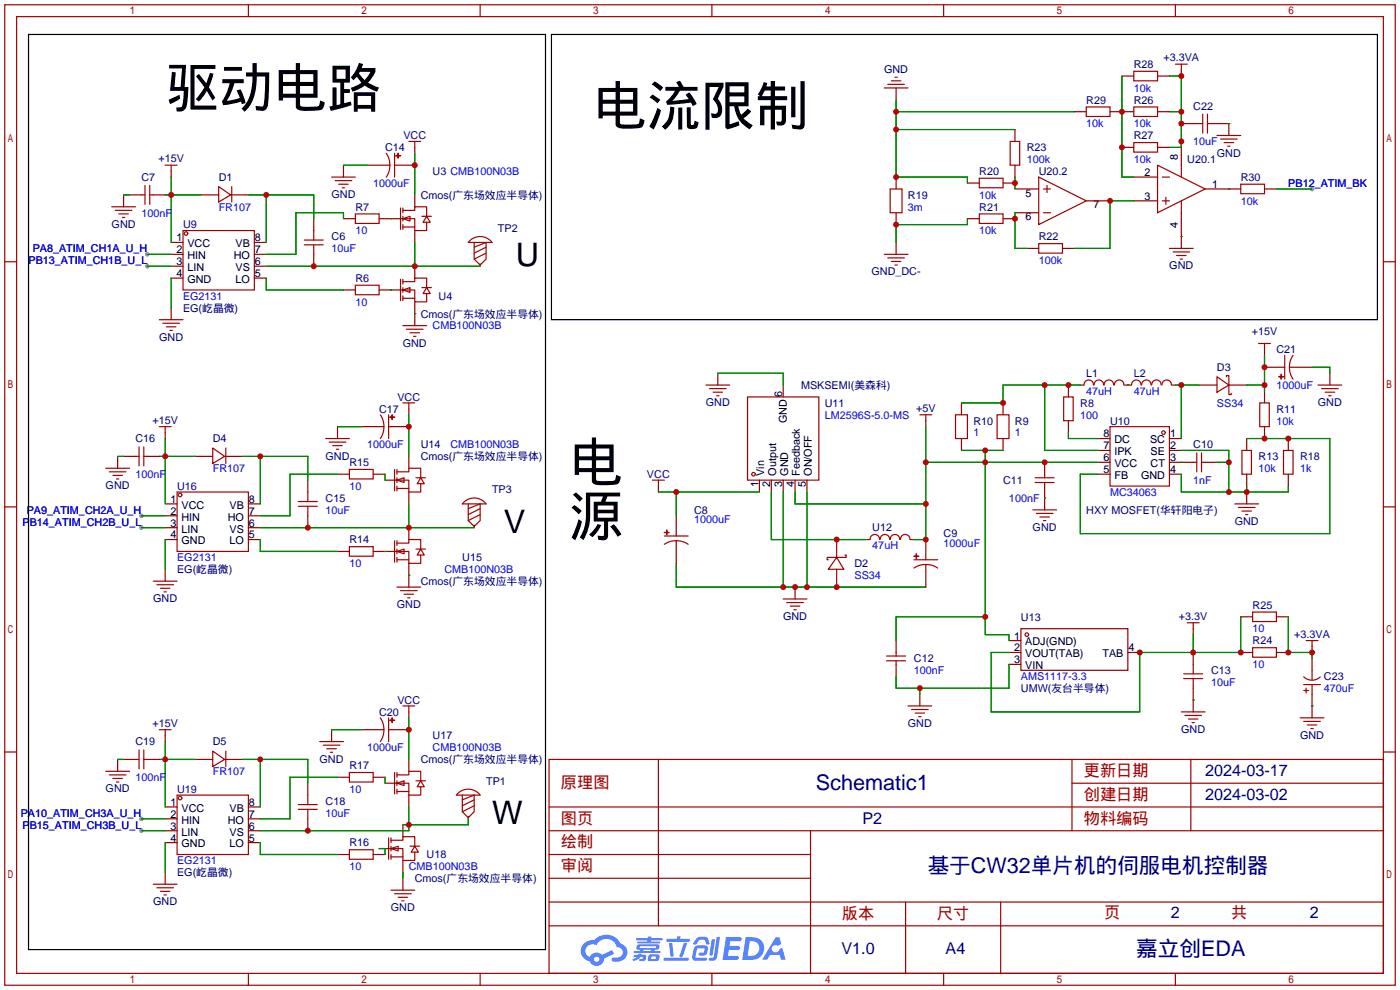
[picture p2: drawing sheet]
<svg xmlns="http://www.w3.org/2000/svg" width="299mm" height="212mm" viewBox="0 0 299 212" stroke-linecap="round" stroke-linejoin="round" font-family="sans-serif">
<g fill="#999">
<circle cx="31.5" cy="54.4" r=".51"/>
<circle cx="31.5" cy="56.9" r=".51"/>
<circle cx="30.2" cy="110.2" r=".51"/>
<circle cx="30.2" cy="112.8" r=".51"/>
<circle cx="30.2" cy="175" r=".51"/>
<circle cx="30.2" cy="177.5" r=".51"/>
<circle cx="280.4" cy="40.4" r=".51"/>
</g>
<g fill="none" stroke="#a10000" stroke-width=".25">
<path d="M1 1h297.2v209.6h-297.2zM3.6 3.6h292.1v204.4h-292.1zM53.1 1v2.6M102.6 1v2.6M152.1 1v2.6M201.7 1v2.6M251.2 1v2.6M1 55.9h2.6M295.7 55.9h2.5M1 108.3h2.6M295.7 108.3h2.5M1 160.7h2.6"/>
<path d="M117.3 162.3h178.4v45.7h-178.4zM117.3 177.5h178.4M117.3 172.5h178.4M140.7 162.3v35.6M173.2 177.5v30.5M229.1 162.3v15.2M229.1 167.4h66.6M254.5 162.3v15.2M295.7 160.7h2.5M117.3 182.6h55.9M117.3 197.9h178.4M117.3 192.8h178.4"/>
<path d="M117.3 187.7h55.9M193.5 192.8v15.2M213.9 192.8v15.2M53.1 208v2.6M102.6 208v2.6M152.1 208v2.6M201.7 208v2.6M251.2 208v2.6"/>
</g>
<g fill="#5487ff">
<path d="M155.2 200.3h2.6a.48 .48 0 0 1 .7 .4 .48 .48 0 0 1-.6 .4h-1.8l-.2 1.1h1.9a.43 .43 0 0 1 .4 .4 .43 .43 0 0 1-.5 .4h-1.9l-.2 1.3h1.7a.45 .45 0 0 1 .5 .2 .45 .45 0 0 1-.1 .6h-3.3z"/>
<path d="M165.7 200.3h.9l.4 1.5-.8 .3a.84 .84 0 0 0-1.2 .3 .84 .84 0 0 0 .4 1.1 .84 .84 0 0 0 1.1-.4l.1-.2 .6-.3 .7 2.5h-1l-.2-1h-2.1l-.6 1h-1.1z"/>
<path d="M152.1 200.8h.7l-.5 3.1a.36 .36 0 0 1-.3 .3 .36 .36 0 0 1-.4-.3z"/>
<path d="M153.2 200.2h.7l-.6 4.3a1.13 1.13 0 0 1-1.8 .6l.2-.4h.7l.2-.2z"/>
<path d="M148.9 200.6l.6-.4h1a.77 .77 0 0 1 .9 .5l.3 1-.2 .2h-.5l-.3-.9-.2-.2-1 .1-.7 1-.6-.1-.1-.2z"/>
<path d="M148.4 202.4l.6-.3h1.7a.81 .81 0 0 1 .7 .5 .81 .81 0 0 1-.2 .8 .81 .81 0 0 1-.9 .8h-.7a.32 .32 0 0 1-.3-.3 .32 .32 0 0 1 .4-.3h.7l.2-.9-1.6 .1-.4 1.8 2.2 .1a.32 .32 0 0 1 .3 .4 .32 .32 0 0 1-.4 .2h-2.2l-.5-.3-.1-.5z"/>
<path d="M141.9 204.7h5a.33 .33 0 0 1 .3 .3 .33 .33 0 0 1-.3 .3h-4.9l-.2-.1z"/>
<path d="M146.1 201.5h.8l-.7 2a.98 .98 0 0 1-.7 1.1l-.3-.3z"/>
<path d="M143 201.6h.7l.3 2.5a.34 .34 0 0 1-.3 .4 .34 .34 0 0 1-.4-.3z"/>
<path d="M142.5 200.7h2.1l.3-.6h.6l-.1 .6h1.7a.32 .32 0 0 1 .4 .3 .32 .32 0 0 1-.4 .3h-4.5l-.2-.2z"/>
<path d="M135.5 204.1h.9l.1-.3h.6v.3h.8a.82 .82 0 0 1-.5 1.3h-.8v-.4l.7-.1 .1-.3a.68 .68 0 0 0-1 .4l-1.1 .4-.1-.4 .9-.5h-.7z"/>
<path d="M136 200.5h2.4l.1-.3h.7v.3h2.2l.2 .3-.2 .2h-2.3v.2h1.8l.2 .3-.2 .1h-4.5l-.1-.4h2l.1-.2h-2.3l-.1-.2z"/>
<path d="M159.4 200.3l-.8 4.9h1.7a2.5 2.5 0 0 0 3-2.5 2.5 2.5 0 0 0-3.1-2.4zM160.3 201.1a1.61 1.61 0 0 1 2 1.5 1.61 1.61 0 0 1-1.8 1.7h-.7z"/>
<path d="M136.2 202a.55 .55 0 0 0-.2 .8 .55 .55 0 0 0 .7 .2l.1 .3h-1.3v.3l5.4 .1 .3-.2-.2-.2h-1.2l.2-.3a.7 .7 0 0 0 .8-.3 .7 .7 0 0 0 0-.8l-4.2-.1zM136.8 202.3l3.3-.1 .1 .1-.2 .3h-3.2zM137.5 203h1.7l-.2 .3h-1.4z"/>
<path d="M138.6 204.2a1.05 1.05 0 0 0 0 1.2 2.91 2.91 0 0 0 2.2-.2 .98 .98 0 0 0 0-1.2h-1.6zM139.2 204.5l.9-.1 .1 .4-.2 .2-.8-.1z"/>
<path d="M124.9 201.6a2.23 2.23 0 0 0-.7 2.3 2.23 2.23 0 0 0 1.8 1.6 1.58 1.58 0 0 0 1.8 .9 1.58 1.58 0 0 0 1.3-1.5l2.2-1.1-.5-.7-2.1 1a1.65 1.65 0 0 0-2.7 .4 1.45 1.45 0 0 1-.8-1.9 1.45 1.45 0 0 1 2-.7l.3 .1a2.3 2.3 0 0 1 2.3-1.3 2.3 2.3 0 0 1 2 1.7 1.12 1.12 0 0 1 1.3 1 1.12 1.12 0 0 1-1.1 1.2h-.7a.45 .45 0 0 0-.6 .4 .45 .45 0 0 0 .5 .5 2.21 2.21 0 0 0 2.2-.5 2.21 2.21 0 0 0 .5-2.3 2.13 2.13 0 0 0-1.3-1.1 3.3 3.3 0 0 0-5.6-.7l-1.1 .1zM127 205a.57 .57 0 0 1 1.1 0 .57 .57 0 0 1-1.1 0z"/>
</g>
<g fill="none" stroke="#a10000" stroke-width=".25">
<path d="M189 18.8h5.1M189.7 18h3.6M190.5 17.3h2M191.3 16.5h.5M242.3 15.2h5.1v2.1h-5.1zM251.2 13.7h2.5M252.5 13.7v1.3M31 39.6v4.1M32 39.6v4.1M35.3 35.3h2.5M36.6 35.3v1.3M46.7 39.9l2.6 1.8-2.6 1.5z"/>
<path d="M49.5 39.9v3.3M70.9 37.8h5M71.6 38.6h3.6M72.4 39.4h2M82.5 32.8a4.6 4.6 0 0 1 0 5M84.3 32.8v5M84.6 33.3h1zM85.1 32.8v1zM87.4 30.2h2.5M88.6 30.2v1.3M209.3 38.1h5.1v2h-5.1zM215.9 30.2h2v5.1h-2z"/>
<path d="M222 37.8l10.2 5.1-10.2 5.1zM223.8 39.6v1.5M232.2 22.9h5v2h-5zM242.3 22.9h5.1v2h-5.1zM242.3 30.5h5.1v2h-5.1zM247.4 35.3l10.2 5.1-10.2 5.1zM248.4 37.8h1.5M252.5 35.3v2.5M255 26.4h2M257 24.4v4M258.1 24.4v4M258.1 26.4h2"/>
<path d="M260.1 29h5.1M260.9 29.7h3.5M261.6 30.5h2.1M262.4 31.2h.5M265.2 39.4h5.1v2h-5.1zM23.9 44.2h5.1M24.6 45h3.6M25.4 45.7h2M26.2 46.5h.5M30.2 41.7h.8M32 41.7h.8M39.1 49.3h15.3v12.7h-15.3z"/>
<path d="M65 51.3h4.1M65 52.3h4.1M67.1 49.3v2M67.1 52.3v2.1M73.2 40.1h.5M75.9 45.7h5.1v2.1h-5.1zM85.6 44.4v4.6M85.6 59.7v4.6M86.1 46.7h2.5v2.6h2.6v-1.8M86.1 45h2.5v-.8h2.6v2M86.1 46.7l1.5-.5v1zM86.1 44.4v1.1"/>
<path d="M86.1 46.2v1M86.1 48v1M86.1 59.7v1M86.1 48.5h2.5M90.2 46.2h2M91.2 46.2l.7 1.3h-1.5zM100.5 51.3a3.2 3.2 0 0 1 4.7 .5h-5.1zM101.3 51.8v3.6l1.3 1.2 1.3-1.2v-3.6l-2.6 1M103.9 52.8l-2.6 1.3M103.9 54.1l-2.6 1.3M189 54.4h5.1M189.7 55.1h3.6"/>
<path d="M190.2 40.4h2.6v5.1h-2.6zM190.5 55.9h2M191.3 56.6h.5M209.3 45.7h5.1v2.1h-5.1zM222 52.1h5.1v2h-5.1zM223 45.5h1.5M223 40.4h1.5M248.4 42.9h1.5M249.2 42.2v1.5M249.9 53.1h5.1M250.7 53.8h3.6M251.5 54.6h2"/>
<path d="M252.2 55.4h.5M252.5 42.9v2.6M34 68.3h5.1M34.8 69.1h3.6M35.6 69.8h2M36.3 70.6h.5M75.9 61h5.1v2h-5.1zM86.1 62h2.5v2.5h2.6v-1.8M86.1 60.2h2.5v-.8h2.6v2.1M86.1 62l1.5-.5v1zM86.1 61.5v1M86.1 63.2v1.1"/>
<path d="M86.1 63.8h2.5M86.1 69.6h5.1M86.9 70.4h3.5M87.6 71.1h2.1M88.4 71.9h.5M90.2 61.5h2M91.2 61.5l.7 1.2h-1.5zM269 73.4h2.5M270.3 73.4v1.3M274.6 75.9v5.1M276.4 75.9a4.6 4.6 0 0 0 0 5.1M29 97.5h.7"/>
<path d="M29.7 95.5v4.1M30.7 95.5v4.1M30.7 97.5h.8M34 91.2h2.6M35.3 91.2v1.3M45.5 95.8l2.5 1.7-2.5 1.6zM48.3 95.8v3.3M69.6 93.7h5.1M70.4 94.5h3.5M71.1 95.2h2.1M71.9 96h.5M81.3 88.6a4.6 4.6 0 0 1 0 5.1"/>
<path d="M83.1 88.6v5.1M83.3 89.2h1zM83.8 88.6v1.1zM86.1 86.1h2.5M87.4 86.1v1.3M150.9 82.3h5.1M151.6 83.1h3.6M152.4 83.8h2M153.2 84.6h.5M159.8 84.8h15.2v17.8h-15.2zM196.6 88.6h2.5M197.9 88.6v1.3"/>
<path d="M204.2 88.6h2.6v5.1h-2.6zM213.1 88.6h2.5v5.1h-2.5zM227.3 84.8h2.1v5.1h-2.1zM231.7 82.3a1.01 1.01 0 0 1 1-1.1 1.01 1.01 0 0 1 1 1.1M233.8 82.3a1.01 1.01 0 0 1 1-1.1 1.01 1.01 0 0 1 1.1 1.1M236 82.3a1.01 1.01 0 0 1 1-1.1 1.01 1.01 0 0 1 1 1.1M237.2 91.2h12.7v12.7h-12.7zM238.2 82.3a1.01 1.01 0 0 1 1-1.1 1.01 1.01 0 0 1 1 1.1M241.8 82.3a1.01 1.01 0 0 1 1-1.1 1.01 1.01 0 0 1 1.1 1.1M244 82.3a1.01 1.01 0 0 1 1-1.1 1.01 1.01 0 0 1 1 1.1M246.1 82.3a1.01 1.01 0 0 1 1.1-1.1 1.01 1.01 0 0 1 1 1.1M248.3 82.3a1.01 1.01 0 0 1 1-1.1 1.01 1.01 0 0 1 1.1 1.1"/>
<path d="M255 98.8h.8M255.8 96.8v4M256.8 96.8v4M256.8 98.8h.8M260.1 80.5l2.5 1.8-2.5 1.5zM262.1 80.5v-.2h.5v4h.5v-.2M265.4 96.3h2.1v5h-2.1zM269.2 86.1h2.1v5.1h-2.1zM273.3 80.5h1zM273.8 80v1zM274.3 96.3h2.1v5h-2.1zM281.7 82.3h5.1"/>
<path d="M282.4 83.1h3.6M283.2 83.8h2M284 84.6h.5M22.6 100.1h5.1M23.4 100.8h3.5M24.1 101.6h2.1M24.9 102.4h.5M37.8 105.2h15.3v12.7h-15.3zM63.8 107.2h4M63.8 108.2h4M65.8 105.2v2M65.8 108.2v2"/>
<path d="M74.7 116.8h5.1v2.1h-5.1zM74.7 100.3h5.1v2.1h-5.1zM84.3 100.3v4.6M84.3 115.6v4.5M84.8 102.6h2.6v2.6h2.5v-1.8M84.8 100.8h2.6v-.7h2.5v2M84.8 102.6l1.6-.5v1zM84.8 117.9h2.6v2.5h2.5v-1.8M84.8 116.1h2.6v-.8h2.5v2M84.8 117.9l1.6-.6v1.1zM84.8 119.6h2.6M84.8 100.3v1"/>
<path d="M84.8 102.1v1M84.8 103.9v1M84.8 115.6v1M84.8 117.3v1.1M84.8 119.1v1M84.8 104.4h2.6M88.9 102.1h2M88.9 117.3h2M89.9 102.1l.8 1.3h-1.5zM89.9 117.3l.8 1.3h-1.5zM99.2 107.2a3.2 3.2 0 0 1 4.7 .5h-5.1zM100.1 107.7v3.6l1.2 1.2 1.3-1.2v-3.6l-2.5 1"/>
<path d="M102.6 108.7l-2.5 1.3M102.6 110l-2.5 1.3M139.4 102.6h2.6M140.7 102.6v1.3M142 113.8h1zM142 116.3a4.6 4.6 0 0 1 5.1 0M142 114.6h5.1M142.5 113.3v1zM178.8 119.1l1.5 2.6h-3.3zM180.6 118.6h.2v.5h-4v.5h.2M186 115.3a1.01 1.01 0 0 1 1-1.1 1.01 1.01 0 0 1 1 1.1M188.1 115.3a1.01 1.01 0 0 1 1-1.1 1.01 1.01 0 0 1 1 1.1"/>
<path d="M190.3 115.3a1.01 1.01 0 0 1 1-1.1 1.01 1.01 0 0 1 1 1.1M192.5 115.3a1.01 1.01 0 0 1 1-1.1 1.01 1.01 0 0 1 1 1.1M195.3 118.9h1zM195.3 119.6h5.1M195.8 118.4l.1 1zM220.7 109h5.1M221.2 103.1h4.1M221.2 102.1h4.1M221.5 109.7h3.5M222.2 110.5h2.1M223 111.3h.5M223.3 101.3v.8"/>
<path d="M223.3 103.1v.8M263.9 107.7h5.1M264.7 108.5h3.5M265.4 109.2h2.1M266.2 110h.5M32.8 124.2h5M33.5 125h3.6M34.3 125.7h2M35.1 126.5h.5M84.8 125.5h5.1M85.6 126.2h3.6M86.4 127h2"/>
<path d="M87.1 127.8h.5M167.4 128h5.1M168.1 128.8h3.6M168.9 129.5h2M169.7 130.3h.5M191.5 139.4v.8M195.3 121.4a4.6 4.6 0 0 1 5.1 0M218.2 134.4h22.8v8.9h-22.8zM253.7 133.1h2.6M255 133.1v1.3M267.7 138.4h5.1v2.1h-5.1zM267.7 130.8h5.1v2h-5.1z"/>
<path d="M279.1 136.9h2.6M280.4 136.9v1.3M34 156h2.6M35.3 156v1.2M68.3 158.5h5.1M69.1 159.3h3.5M81.3 153.4a4.6 4.6 0 0 1 0 5.1M83.1 153.4v5.1M83.3 153.9h1zM83.8 153.4v1zM86.1 150.9h2.5M87.4 150.9v1.2"/>
<path d="M189.5 141.2h4M189.5 140.2h4M191.5 141.2v.8M194.1 150.9h5M194.8 151.6h3.6M195.6 152.4h2M196.3 153.2h.5M252.5 152.1h5.1M253 145h4M253 144h4M253.2 152.9h3.6M254 153.7h2"/>
<path d="M254.8 154.4h.5M255 142v2M255 145v2.1M277.9 153.4h5.1M278.6 144.6a2.54 2.54 0 0 0 3.6 .1M278.6 146.3h3.6M278.6 147.6h1.1M278.6 154.2h3.6M279.1 147.1v1M279.4 154.9h2M280.2 155.7h.5M280.4 143.3v2"/>
<path d="M280.4 146.3v2M22.6 164.8h5.1M23.4 165.6h3.5M24.1 166.4h2.1M24.9 167.1h.5M29 162.3h.7M29.7 160.3v4M30.7 160.3v4M30.7 162.3h.8M37.8 169.9h15.3v12.7h-15.3zM45.5 160.5l2.5 1.8-2.5 1.5zM48.3 160.5v3.3"/>
<path d="M63.8 172h4M63.8 173h4M65.8 169.9v2.1M65.8 173v2M69.8 160h2.1M70.6 160.8h.5M74.7 165.1h5.1v2h-5.1zM83.1 179.1v4.5M83.6 179.6h2.5v-.8h2.5v2M83.6 179.1v1M84.3 165.1v4.6M84.8 167.4h2.6v2.5h2.5v-1.8"/>
<path d="M84.8 165.6h2.6v-.8h2.5v2.1M84.8 167.4l1.6-.5v1zM84.8 165.1v1M84.8 166.9v1M84.8 168.7v1M84.8 169.2h2.6M88.9 166.9h2M89.9 166.9l.8 1.2h-1.5zM98 169.5a3.2 3.2 0 0 1 4.6 .4h-5.1zM98.8 169.9v3.6l1.3 1.3 1.2-1.3v-3.6l-2.5 1M101.3 170.9l-2.5 1.3M101.3 172.2l-2.5 1.3"/>
<path d="M32.8 189h5M33.5 189.7h3.6M34.3 190.5h2M35.1 191.3h.5M74.7 181.6h5.1v2h-5.1zM83.6 181.4h2.5v2.5h2.5v-1.8M83.6 181.4l1.5-.6v1.1zM83.6 180.8v1.1M83.6 182.6v1M83.6 183.1h2.5M83.6 190.2h5M84.3 191h3.6"/>
<path d="M85.1 191.8h2M85.9 192.5h.5M87.6 180.8h2.1M88.6 180.8l.8 1.3h-1.5z"/>
<circle cx="39.8" cy="49.9" r=".38"/>
<circle cx="248.7" cy="92.5" r=".38"/>
<circle cx="38.5" cy="105.8" r=".38"/>
<circle cx="161" cy="101.3" r=".38"/>
<circle cx="219.5" cy="135.6" r=".38"/>
<circle cx="38.5" cy="170.6" r=".38"/>
</g>
<g fill="none" stroke="#870000" stroke-width=".25">
<path d="M191.5 18.8v2.5M239.8 16.3h2.5M247.4 16.3h2.5M252.5 15v1.3M36.6 36.6v1.2M73.4 35.3v2.5M78.5 35.3h4.8M84.3 35.3h4.3M88.6 31.5v1.3M191.5 37.8v2.6M206.8 39.1h2.5M214.4 39.1h2.5"/>
<path d="M216.9 27.7v2.5M216.9 35.3v2.5M229.6 23.9h2.6M237.2 23.9h5.1M239.8 31.5h2.5M242.3 37.8h5.1M247.4 23.9h2.5M247.4 31.5h2.5M252.5 30.2v5.1M252.5 26.4h2.5M260.1 26.4h2.5v2.6M26.4 41.7v2.5"/>
<path d="M27.7 41.7h2.5M32.8 41.7h2.5M36.6 51.8h2.5M36.6 54.4h2.5M36.6 56.9h2.5M36.6 59.4h2.5M42.9 41.7h3.8M49.3 41.7h3.8M54.4 51.8h2.5M54.4 54.4h2.5M54.4 56.9h2.5M54.4 59.4h2.5"/>
<path d="M67.1 46.7v2.6M67.1 54.4v2.5M73.4 46.7h2.5M81 46.7h5.1M88.6 41.7v2.5M88.6 49.3v2.5M88.6 56.9v2.5M102.6 56.4v.5M191.5 45.5v2.5M191.5 51.8v2.6M206.8 46.7h2.5M214.4 46.7h2.5"/>
<path d="M216.9 40.4h5.1M216.9 45.5h5.1M219.5 53.1h2.5M227.1 53.1h2.5M232.2 42.9h5M242.3 42.9h5.1M252.5 45.5v7.6M257.6 40.4h7.6M270.3 40.4h2.5M36.6 65.8v2.5M73.4 62h2.5M81 62h5.1"/>
<path d="M88.6 64.5v5.1M153.4 79.8v2.5M270.3 74.7v1.2M270.3 78.5h4.3M275.6 78.5h4.8M284.2 79.8v2.5M25.1 97.5v2.6M26.4 97.5h2.6M31.5 97.5h2.5M35.3 92.5v1.2M41.7 97.5h3.8M48 97.5h3.8"/>
<path d="M72.1 91.2v2.5M77.2 91.2h4.8M83.1 91.2h4.3M87.4 87.4v1.2M87.4 97.5v2.6M167.4 82.3v2.5M197.9 89.9v1.3M205.5 86.1v2.5M205.5 93.7v2.6M214.4 86.1v2.5M214.4 93.7v2.6M223.3 98.8v2.5"/>
<path d="M228.3 82.3v2.5M228.3 89.9v2.6M230.9 82.3h.7M234.7 93.7h2.5M234.7 96.3h2.5M234.7 98.8h2.5M240.3 82.3h1.5M249.9 93.7h2.6M249.9 96.3h2.6M249.9 98.8h5.1M250.4 82.3h.8M256.3 82.3h3.8"/>
<path d="M257.6 98.8h2.5M262.6 82.3h3.8M266.4 93.7v2.6M270.3 83.6v2.5M270.3 91.2v2.5M275.3 93.7v2.6M35.3 115.3h2.5M35.3 107.7h2.5M35.3 110.2h2.5M35.3 112.8h2.5M53.1 115.3h2.5M53.1 107.7h2.5"/>
<path d="M53.1 110.2h2.5M53.1 112.8h2.5M65.8 102.6v2.6M65.8 110.2v2.6M72.1 101.3h2.6M72.1 117.9h2.6M79.8 101.3h2.5M79.8 117.9h5M82.3 102.6h2.5M87.4 105.2v2.5M87.4 112.8v2.5M101.3 112.3v.5"/>
<path d="M140.7 103.9v1.3M144.5 110.2v4.4M144.5 115.6v4.8M162.3 102.6v2.6M164.8 102.6v2.6M167.4 102.6v2.6M169.9 102.6v2.6M172.5 102.6v2.6M178.8 115.3v3.8M185.2 115.3h.7M194.6 115.3h.7M197.9 115.3v4.3"/>
<path d="M223.3 103.9v5.1M234.7 101.3h2.5M249.9 101.3h2.6M266.4 101.3v2.6M266.4 105.2v2.5M275.3 101.3v2.6M35.3 121.7v2.5M87.4 120.4v5.1M169.9 125.5v2.5M178.8 121.7v3.8M191.5 136.9v2.5M197.9 120.6v4.9"/>
<path d="M215.6 136.9h2.6M215.6 139.4h2.6M241 139.4h2.6M255 134.4v1.2M255 139.4v2.6M265.2 139.4h2.5M265.2 131.8h2.5M272.8 139.4h2.5M272.8 131.8h2.5M280.4 138.2v1.2M35.3 157.2v1.3M70.9 156v2.5"/>
<path d="M77.2 156h4.8M83.1 156h4.3M87.4 152.1v1.3M191.5 142v2.5M196.6 148.3v2.6M215.6 142h2.6M255 147.1v5M280.4 140.7v2.6M280.4 148.3v5.1M25.1 162.3v2.5M26.4 162.3h2.6M31.5 162.3h2.5"/>
<path d="M35.3 172.5h2.5M35.3 175h2.5M35.3 177.5h2.5M41.7 162.3h3.8M48 162.3h3.8M53.1 172.5h2.5M53.1 175h2.5M53.1 177.5h2.5M65.8 167.4v2.5M65.8 175v2.5M72.1 166.1h2.6M79.8 166.1h2.5"/>
<path d="M82.3 167.4h2.5M86.1 176.3v2.5M87.4 162.3v2.5M87.4 169.9v2.6M100.1 174.5v.5M35.3 186.4v2.6M35.3 180.1h2.5M53.1 180.1h2.5M72.1 182.6h2.6M79.8 182.6h2.5M81 181.4h2.6M86.1 183.9v2.5"/>
<path d="M86.1 187.7v2.5"/>
</g>
<g fill="none" stroke="#008700" stroke-width=".25">
<path d="M239.8 16.3v21.5h2.5M249.9 16.3h2.6v15.2h-2.6M36.6 37.8v14M73.4 35.3h5.1M88.6 32.8v8.9M191.5 21.3v16.5h15.3v1.3M191.5 27.7h25.4M191.5 23.9h38.1M216.9 37.8v2.6M249.9 23.9h2.6M262.6 26.4h.1M26.4 41.7h1.3"/>
<path d="M31.5 54.4h5.1M31.5 56.9h5.1M35.3 41.7h7.6M36.6 59.4v6.4M53.1 41.7h14v5M56.9 59.4v2.6h16.5M56.9 41.7v10.1M56.9 56.9h45.7M73.4 46.7v-1.2h-10.2v8.9h-6.3M83.6 46.7h.1M88.6 51.8v5.1M206.8 46.7v1.3h-15.3v3.8"/>
<path d="M216.9 45.5v7.6h2.6M242.3 42.9h-5.1v10.2h-7.6M252.5 50.5h.1M262.6 40.4h.1M272.8 40.4h7.6M83.6 62h.1M88.6 67.1h.1M153.4 79.8h14v2.5M270.3 75.9v7.7M280.4 78.5h3.8v1.3M25.1 97.5h1.3M34 97.5h7.7"/>
<path d="M35.3 93.7v14M51.8 97.5h14v5.1M55.6 97.5v10.2M72.1 91.2h5.1M87.4 88.6v8.9M197.9 91.2v24.1h-2.6M197.9 98.8h36.8M205.5 96.3h8.9M210.6 96.3v39.3h5v1.3M223.3 82.3v14h11.4M228.3 92.5v1.2h6.4M230.9 82.3h-16.5v3.8h-8.9"/>
<path d="M241 82.3h.1M251.2 82.3h5.1M252.5 98.8h.1M252.5 82.3v11.4M252.5 96.3h10.1v8.9M260.1 98.8h2.5M266.4 93.7h17.8v20.3h-53.3v-12.7h3.8M266.4 82.3h3.9M30.2 110.2h5.1M30.2 112.8h5.1M35.3 115.3v6.4M55.6 115.3v2.6h16.5"/>
<path d="M55.6 112.8h45.7M72.1 101.3h-10.1v8.9h-6.4M82.3 117.9h.1M82.3 101.3v1.3M87.4 107.7v5.1M140.7 105.2h21.6M144.5 105.2v5M164.8 105.2v10.1h20.4M167.4 105.2v20.3M169.9 105.2v2.5h28M172.5 105.2v20.3M223.3 106.4h.1"/>
<path d="M252.5 101.3v3.9h22.8v-1.3M266.4 103.9v1.3M87.4 122.9h.1M144.5 120.4v5.1h53.4M210.6 131.8h-19.1v5.1M255 135.6v3.8M265.2 131.8v7.6h-21.6v12.7h-31.8v-12.7h3.8M275.3 131.8v7.6h5.1v1.3M35.3 158.5v14M70.9 156h6.3M87.4 153.4v8.9M196.6 147.1v1.2"/>
<path d="M215.6 142v5.1h-24.1v-2.6M255 149.6h.1M280.4 150.9h.1M25.1 162.3h1.3M30.2 175h5.1M30.2 177.5h5.1M34 162.3h7.7M51.8 162.3h14v5.1M55.6 162.3v10.2M72.1 166.1h-10.1v8.9h-6.4M82.3 166.1v1.3M87.4 172.5v5h-31.8"/>
<path d="M100.1 175v1.3h-14M35.3 180.1v6.3M55.6 180.1v2.5h16.5M81 181.4h1.3v1.2M86.1 186.4v1.3"/>
</g>
<path d="M6.1 7.4h110.5v195.5h-110.5zM117.9 7.4h176.5v60.9h-176.5z" fill="none" stroke="#000" stroke-width=".25"/>
<g fill="#c00">
<circle cx="36.6" cy="41.7" r=".63"/>
<circle cx="88.6" cy="35.3" r=".63"/>
<circle cx="144.5" cy="105.2" r=".63"/>
<circle cx="172.5" cy="125.5" r=".63"/>
<circle cx="167.4" cy="125.5" r=".63"/>
<circle cx="169.9" cy="125.5" r=".63"/>
<circle cx="178.8" cy="125.5" r=".63"/>
<circle cx="178.8" cy="115.3" r=".63"/>
<circle cx="262.6" cy="98.8" r=".63"/>
<circle cx="262.6" cy="105.2" r=".63"/>
<circle cx="266.4" cy="105.2" r=".63"/>
<circle cx="270.3" cy="93.7" r=".63"/>
<circle cx="275.3" cy="93.7" r=".63"/>
<circle cx="252.5" cy="82.3" r=".63"/>
<circle cx="196.6" cy="147.1" r=".63"/>
<circle cx="255" cy="139.4" r=".63"/>
<circle cx="243.6" cy="139.4" r=".63"/>
<circle cx="265.2" cy="139.4" r=".63"/>
<circle cx="35.3" cy="97.5" r=".63"/>
<circle cx="87.4" cy="91.2" r=".63"/>
<circle cx="35.3" cy="162.3" r=".63"/>
<circle cx="87.4" cy="156" r=".63"/>
<circle cx="87.4" cy="176.3" r=".63"/>
<circle cx="65.8" cy="177.5" r=".63"/>
<circle cx="88.6" cy="56.9" r=".63"/>
<circle cx="67.1" cy="56.9" r=".63"/>
<circle cx="87.4" cy="112.8" r=".63"/>
<circle cx="65.8" cy="112.8" r=".63"/>
<circle cx="270.3" cy="82.3" r=".63"/>
<circle cx="270.3" cy="78.5" r=".63"/>
<circle cx="223.3" cy="82.3" r=".63"/>
<circle cx="214.4" cy="86.1" r=".63"/>
<circle cx="228.3" cy="82.3" r=".63"/>
<circle cx="197.9" cy="115.3" r=".63"/>
<circle cx="197.9" cy="107.7" r=".63"/>
<circle cx="197.9" cy="98.8" r=".63"/>
<circle cx="210.6" cy="98.8" r=".63"/>
<circle cx="223.3" cy="98.8" r=".63"/>
<circle cx="210.6" cy="131.8" r=".63"/>
<circle cx="210.6" cy="96.3" r=".63"/>
<circle cx="191.5" cy="23.9" r=".63"/>
<circle cx="191.5" cy="27.7" r=".63"/>
<circle cx="191.5" cy="37.8" r=".63"/>
<circle cx="191.5" cy="48" r=".63"/>
<circle cx="216.9" cy="39.1" r=".63"/>
<circle cx="216.9" cy="46.7" r=".63"/>
<circle cx="252.5" cy="23.9" r=".63"/>
<circle cx="252.5" cy="16.3" r=".63"/>
<circle cx="252.5" cy="26.4" r=".63"/>
<circle cx="252.5" cy="30.2" r=".63"/>
<circle cx="275.3" cy="139.4" r=".63"/>
<circle cx="280.4" cy="139.4" r=".63"/>
<circle cx="237.2" cy="42.9" r=".63"/>
<circle cx="239.8" cy="31.5" r=".63"/>
<circle cx="239.8" cy="23.9" r=".63"/>
<circle cx="55.6" cy="97.5" r=".63"/>
<circle cx="55.6" cy="162.3" r=".63"/>
<circle cx="56.9" cy="41.7" r=".63"/>
</g>
<g font-size="11.5">
<text x="35.3" y="22.8">驱动电路</text>
<text x="126.7" y="26.6">电流限制</text>
<text x="121.7" y="102.8">电</text>
<text x="121.7" y="114.4">源</text>
</g>
<g font-size="6.9">
<text x="110.2" y="56.8">U</text>
<text x="107.7" y="113.9">V</text>
<text x="105.2" y="176.2">W</text>
</g>
<g font-size="4.6" fill="#000080">
<text x="174.4" y="168.8">Schematic1</text>
<text x="198.3" y="186.6">基于CW32单片机的伺服电机控制器</text>
<text x="242.8" y="204.3">嘉立创EDA</text>
</g>
<g font-size="3.5" fill="#a00000">
<text x="231.6" y="165.9">更新日期</text>
<text x="119.9" y="168.4">原理图</text>
<text x="231.6" y="171">创建日期</text>
<text x="119.9" y="176">图页</text>
<text x="231.6" y="176">物料编码</text>
<text x="119.9" y="181.1">绘制</text>
<text x="119.9" y="186.2">审阅</text>
<text x="179.9" y="196.4">版本</text>
<text x="200.2" y="196.4">尺寸</text>
<text x="236" y="196.1">页</text>
<text x="263.1" y="196.1">共</text>
</g>
<g font-size="3.5" fill="#000080">
<text x="257.6" y="165.9">2024-03-17</text>
<text x="257.6" y="171">2024-03-02</text>
<text x="184.3" y="176">P2</text>
<text x="250.2" y="196.1">2</text>
<text x="280" y="196.1">2</text>
<text x="179.8" y="204">V1.0</text>
<text x="202.1" y="204">A4</text>
</g>
<g font-size="2.3" fill="#000080">
<text x="189" y="15.7">GND</text>
<text x="242.3" y="14.5">R28</text>
<text x="248.7" y="13.1">+3.3VA</text>
<text x="232.2" y="22.1">R29</text>
<text x="242.3" y="22.1">R26</text>
<text x="255" y="23.4">C22</text>
<text x="86.2" y="29.8">VCC</text>
<text x="242.3" y="29.8">R27</text>
<text x="33.8" y="34.7">+15V</text>
<text x="82.3" y="32.3">C14</text>
<text x="219.5" y="32.3">R23</text>
<text x="253.7" y="34.8">U20.1</text>
<text x="260.1" y="33.5">GND</text>
<text x="30.2" y="38.7">C7</text>
<text x="46.7" y="38.7">D1</text>
<text x="92.5" y="37.4">U3 CMB100N03B</text>
<text x="209.3" y="37.4">R20</text>
<text x="222" y="37.4">U20.2</text>
<text x="265.2" y="38.7">R30</text>
<text x="70.8" y="42.3">GND</text>
<text x="75.9" y="45">R7</text>
<text x="89.9" y="42.5">Cmos(广东场效应半导体)</text>
<text x="194.1" y="42.5">R19</text>
<text x="209.3" y="45">R21</text>
<text x="23.9" y="48.7">GND</text>
<text x="39.1" y="48.8">U9</text>
<text x="70.9" y="51.4">C6</text>
<text x="106.4" y="49.6">TP2</text>
<text x="222" y="51.4">R22</text>
<text x="186.3" y="58.9">GND_DC-</text>
<text x="249.9" y="57.6">GND</text>
<text x="75.9" y="60.2">R6</text>
<text x="93.7" y="64.1">U4</text>
<text x="39.1" y="66.6">EG(屹晶微)</text>
<text x="89.9" y="67.9">Cmos(广东场效应半导体)</text>
<text x="267.5" y="71.6">+15V</text>
<text x="34" y="72.8">GND</text>
<text x="86.1" y="74.1">GND</text>
<text x="272.8" y="75.5">C21</text>
<text x="171.2" y="83.1">MSKSEMI(美森科)</text>
<text x="232.2" y="80.6">L1</text>
<text x="242.3" y="80.6">L2</text>
<text x="260.1" y="79.3">D3</text>
<text x="81" y="88.2">C17</text>
<text x="84.9" y="85.6">VCC</text>
<text x="150.9" y="86.8">GND</text>
<text x="176.3" y="86.9">U11</text>
<text x="195.8" y="88.1">+5V</text>
<text x="230.9" y="86.9">R8</text>
<text x="272.8" y="88.2">R11</text>
<text x="281.7" y="86.8">GND</text>
<text x="29" y="94.5">C16</text>
<text x="32.6" y="90.6">+15V</text>
<text x="45.5" y="94.5">D4</text>
<text x="89.9" y="95.8">U14</text>
<text x="208" y="90.7">R10</text>
<text x="216.9" y="90.7">R9</text>
<text x="237.2" y="90.7">U10</text>
<text x="255" y="95.8">C10</text>
<text x="69.6" y="98.2">GND</text>
<text x="74.7" y="99.6">R15</text>
<text x="89.9" y="98.3">Cmos(广东场效应半导体)</text>
<text x="269" y="98.3">R13</text>
<text x="277.9" y="98.3">R18</text>
<text x="22.6" y="104.6">GND</text>
<text x="37.8" y="104.7">U16</text>
<text x="69.6" y="107.2">C15</text>
<text x="105.2" y="105.5">TP3</text>
<text x="138.3" y="102.2">VCC</text>
<text x="214.4" y="103.4">C11</text>
<text x="148.3" y="109.8">C8</text>
<text x="186.4" y="113.6">U12</text>
<text x="220.7" y="113.5">GND</text>
<text x="232.2" y="109.8">HXY MOSFET(华轩阳电子)</text>
<text x="263.9" y="112.2">GND</text>
<text x="74.7" y="116.1">R14</text>
<text x="98.8" y="119.9">U15</text>
<text x="201.7" y="114.9">C9</text>
<text x="37.8" y="122.5">EG(屹晶微)</text>
<text x="89.9" y="125">Cmos(广东场效应半导体)</text>
<text x="182.6" y="121.2">D2</text>
<text x="32.7" y="128.7">GND</text>
<text x="84.8" y="130">GND</text>
<text x="267.7" y="130.1">R25</text>
<text x="167.4" y="132.5">GND</text>
<text x="218.2" y="132.6">U13</text>
<text x="252" y="132.5">+3.3V</text>
<text x="267.7" y="137.7">R24</text>
<text x="276.6" y="136.3">+3.3VA</text>
<text x="195.3" y="141.5">C12</text>
<text x="218.2" y="147.9">UMW(友台半导体)</text>
<text x="258.8" y="144.1">C13</text>
<text x="283" y="145.3">C23</text>
<text x="32.6" y="155.4">+15V</text>
<text x="81" y="153">C20</text>
<text x="84.9" y="150.4">VCC</text>
<text x="194" y="155.4">GND</text>
<text x="29" y="159.3">C19</text>
<text x="45.5" y="159.3">D5</text>
<text x="92.5" y="158">U17</text>
<text x="252.5" y="156.6">GND</text>
<text x="277.9" y="157.9">GND</text>
<text x="68.3" y="163">GND</text>
<text x="74.7" y="164.4">R17</text>
<text x="89.9" y="163.1">Cmos(广东场效应半导体)</text>
<text x="103.9" y="167.7">TP1</text>
<text x="22.6" y="169.3">GND</text>
<text x="37.8" y="169.5">U19</text>
<text x="69.6" y="172">C18</text>
<text x="74.7" y="180.9">R16</text>
<text x="91.2" y="183.4">U18</text>
<text x="37.8" y="187.2">EG(屹晶微)</text>
<text x="88.6" y="188.5">Cmos(广东场效应半导体)</text>
<text x="32.7" y="193.5">GND</text>
<text x="83.5" y="194.7">GND</text>
</g>
<g font-size="2.3" fill="#00f">
<text x="242.3" y="19.6">10k</text>
<text x="232.2" y="27.2">10k</text>
<text x="242.3" y="27.2">10k</text>
<text x="219.5" y="34.8">100k</text>
<text x="242.3" y="34.8">10k</text>
<text x="255" y="31">10uF</text>
<text x="79.8" y="39.9">1000uF</text>
<text x="275.3" y="39.9">PB12_ATIM_BK</text>
<text x="30.2" y="46.3">100nF</text>
<text x="46.7" y="45">FR107</text>
<text x="194.1" y="45">3m</text>
<text x="209.3" y="42.5">10k</text>
<text x="265.2" y="43.7">10k</text>
<text x="7" y="53.9">PA8_ATIM_CH1A_U_H</text>
<text x="70.9" y="53.9">10uF</text>
<text x="75.9" y="50.1">10</text>
<text x="209.3" y="50.1">10k</text>
<text x="6.1" y="56.4">PB13_ATIM_CH1B_U_L</text>
<text x="222" y="56.4">100k</text>
<text x="39.1" y="64.1">EG2131</text>
<text x="75.9" y="65.3">10</text>
<text x="92.5" y="70.4">CMB100N03B</text>
<text x="272.8" y="83.1">1000uF</text>
<text x="176.3" y="89.5">LM2596S-5.0-MS</text>
<text x="230.9" y="89.5">100</text>
<text x="232.2" y="84.4">47uH</text>
<text x="242.3" y="84.4">47uH</text>
<text x="260.1" y="86.9">SS34</text>
<text x="78.5" y="95.8">1000uF</text>
<text x="96.3" y="95.8">CMB100N03B</text>
<text x="208" y="93.3">1</text>
<text x="216.9" y="93.3">1</text>
<text x="272.8" y="90.7">10k</text>
<text x="45.5" y="100.9">FR107</text>
<text x="269" y="100.9">10k</text>
<text x="277.9" y="100.9">1k</text>
<text x="29" y="102.2">100nF</text>
<text x="74.7" y="104.7">10</text>
<text x="215.6" y="107.2">100nF</text>
<text x="237.2" y="106">MC34063</text>
<text x="255" y="103.4">1nF</text>
<text x="4.8" y="112.3">PB14_ATIM_CH2B_U_L</text>
<text x="5.7" y="109.8">PA9_ATIM_CH2A_U_H</text>
<text x="69.6" y="109.8">10uF</text>
<text x="148.3" y="111.8">1000uF</text>
<text x="37.8" y="119.9">EG2131</text>
<text x="186.4" y="117.4">47uH</text>
<text x="201.7" y="116.9">1000uF</text>
<text x="74.7" y="121.2">10</text>
<text x="95" y="122.5">CMB100N03B</text>
<text x="182.6" y="123.7">SS34</text>
<text x="267.7" y="135.2">10</text>
<text x="267.7" y="142.8">10</text>
<text x="195.3" y="144.1">100nF</text>
<text x="218.2" y="145.3">AMS1117-3.3</text>
<text x="258.8" y="146.6">10uF</text>
<text x="283" y="147.9">470uF</text>
<text x="78.5" y="160.6">1000uF</text>
<text x="92.5" y="160.6">CMB100N03B</text>
<text x="29" y="166.9">100nF</text>
<text x="45.5" y="165.7">FR107</text>
<text x="74.7" y="169.5">10</text>
<text x="4.4" y="174.5">PA10_ATIM_CH3A_U_H</text>
<text x="4.8" y="177.1">PB15_ATIM_CH3B_U_L</text>
<text x="69.6" y="174.5">10uF</text>
<text x="37.8" y="184.7">EG2131</text>
<text x="74.7" y="186">10</text>
<text x="87.4" y="186">CMB100N03B</text>
</g>
<g font-size="2.3">
<text x="251.8" y="34.3" transform="rotate(-90 251.8 34.3)">8</text>
<text x="244.6" y="37.6">2</text>
<text x="259.1" y="40.2">1</text>
<text x="219.2" y="42">5</text>
<text x="219.2" y="47.1">6</text>
<text x="233.7" y="44.5">7</text>
<text x="244.6" y="42.7">3</text>
<text x="37.7" y="51.6">1</text>
<text x="40.1" y="52.9">VCC</text>
<text x="50.3" y="52.9">VB</text>
<text x="54.5" y="51.6">8</text>
<text x="251.8" y="48.8" transform="rotate(-90 251.8 48.8)">4</text>
<text x="37.7" y="54.1">2</text>
<text x="37.7" y="56.7">3</text>
<text x="37.7" y="59.2">4</text>
<text x="40.1" y="55.4">HIN</text>
<text x="40.1" y="57.9">LIN</text>
<text x="50" y="55.4">HO</text>
<text x="50.3" y="57.9">VS</text>
<text x="54.5" y="59.2">5</text>
<text x="54.5" y="56.7">6</text>
<text x="54.5" y="54.1">7</text>
<text x="40.1" y="60.5">GND</text>
<text x="50.3" y="60.5">LO</text>
<text x="167.2" y="84.8" transform="rotate(-90 167.2 84.8)">6</text>
<text x="168.2" y="90.5" transform="rotate(-90 168.2 90.5)">GND</text>
<text x="235.8" y="93.5">8</text>
<text x="238.2" y="94.8">DC</text>
<text x="245.8" y="94.8">SC</text>
<text x="250.1" y="93.5">1</text>
<text x="163.3" y="101.7" transform="rotate(-90 163.3 101.7)">Vin</text>
<text x="165.9" y="101.7" transform="rotate(-90 165.9 101.7)">Output</text>
<text x="168.4" y="101.7" transform="rotate(-90 168.4 101.7)">GND</text>
<text x="171" y="101.7" transform="rotate(-90 171 101.7)">Feedback</text>
<text x="173.5" y="101.7" transform="rotate(-90 173.5 101.7)">ON/OFF</text>
<text x="235.8" y="101.1">5</text>
<text x="235.8" y="98.6">6</text>
<text x="235.8" y="96">7</text>
<text x="238.2" y="99.8">VCC</text>
<text x="238.2" y="97.3">IPK</text>
<text x="245.9" y="97.3">SE</text>
<text x="245.9" y="99.8">CT</text>
<text x="250.1" y="96">2</text>
<text x="250.1" y="98.6">3</text>
<text x="250.1" y="101.1">4</text>
<text x="36.4" y="107.5">1</text>
<text x="53.2" y="107.5">8</text>
<text x="162.1" y="104" transform="rotate(-90 162.1 104)">1</text>
<text x="164.6" y="104" transform="rotate(-90 164.6 104)">2</text>
<text x="167.2" y="104" transform="rotate(-90 167.2 104)">3</text>
<text x="169.7" y="104" transform="rotate(-90 169.7 104)">4</text>
<text x="172.2" y="104" transform="rotate(-90 172.2 104)">5</text>
<text x="238.2" y="102.4">FB</text>
<text x="243.9" y="102.4">GND</text>
<text x="36.4" y="110">2</text>
<text x="36.4" y="112.5">3</text>
<text x="38.8" y="108.7">VCC</text>
<text x="38.8" y="111.3">HIN</text>
<text x="38.8" y="113.8">LIN</text>
<text x="48.7" y="111.3">HO</text>
<text x="49.1" y="113.8">VS</text>
<text x="49.1" y="108.7">VB</text>
<text x="53.2" y="112.5">6</text>
<text x="53.2" y="110">7</text>
<text x="36.4" y="115.1">4</text>
<text x="38.8" y="116.4">GND</text>
<text x="49.1" y="116.4">LO</text>
<text x="53.2" y="115.1">5</text>
<text x="216.8" y="136.7">1</text>
<text x="219.1" y="137.9">ADJ(GND)</text>
<text x="216.8" y="139.2">2</text>
<text x="216.8" y="141.8">3</text>
<text x="219.1" y="140.5">VOUT(TAB)</text>
<text x="219.1" y="143">VIN</text>
<text x="235.6" y="140.5">TAB</text>
<text x="241.2" y="139.2">4</text>
<text x="36.4" y="172.2">1</text>
<text x="38.8" y="173.5">VCC</text>
<text x="49.1" y="173.5">VB</text>
<text x="53.2" y="172.2">8</text>
<text x="36.4" y="174.8">2</text>
<text x="36.4" y="177.3">3</text>
<text x="36.4" y="179.9">4</text>
<text x="38.8" y="176">HIN</text>
<text x="38.8" y="178.6">LIN</text>
<text x="48.7" y="176">HO</text>
<text x="49.1" y="178.6">VS</text>
<text x="53.2" y="179.9">5</text>
<text x="53.2" y="177.3">6</text>
<text x="53.2" y="174.8">7</text>
<text x="38.8" y="181.1">GND</text>
<text x="49.1" y="181.1">LO</text>
</g>
</svg>
